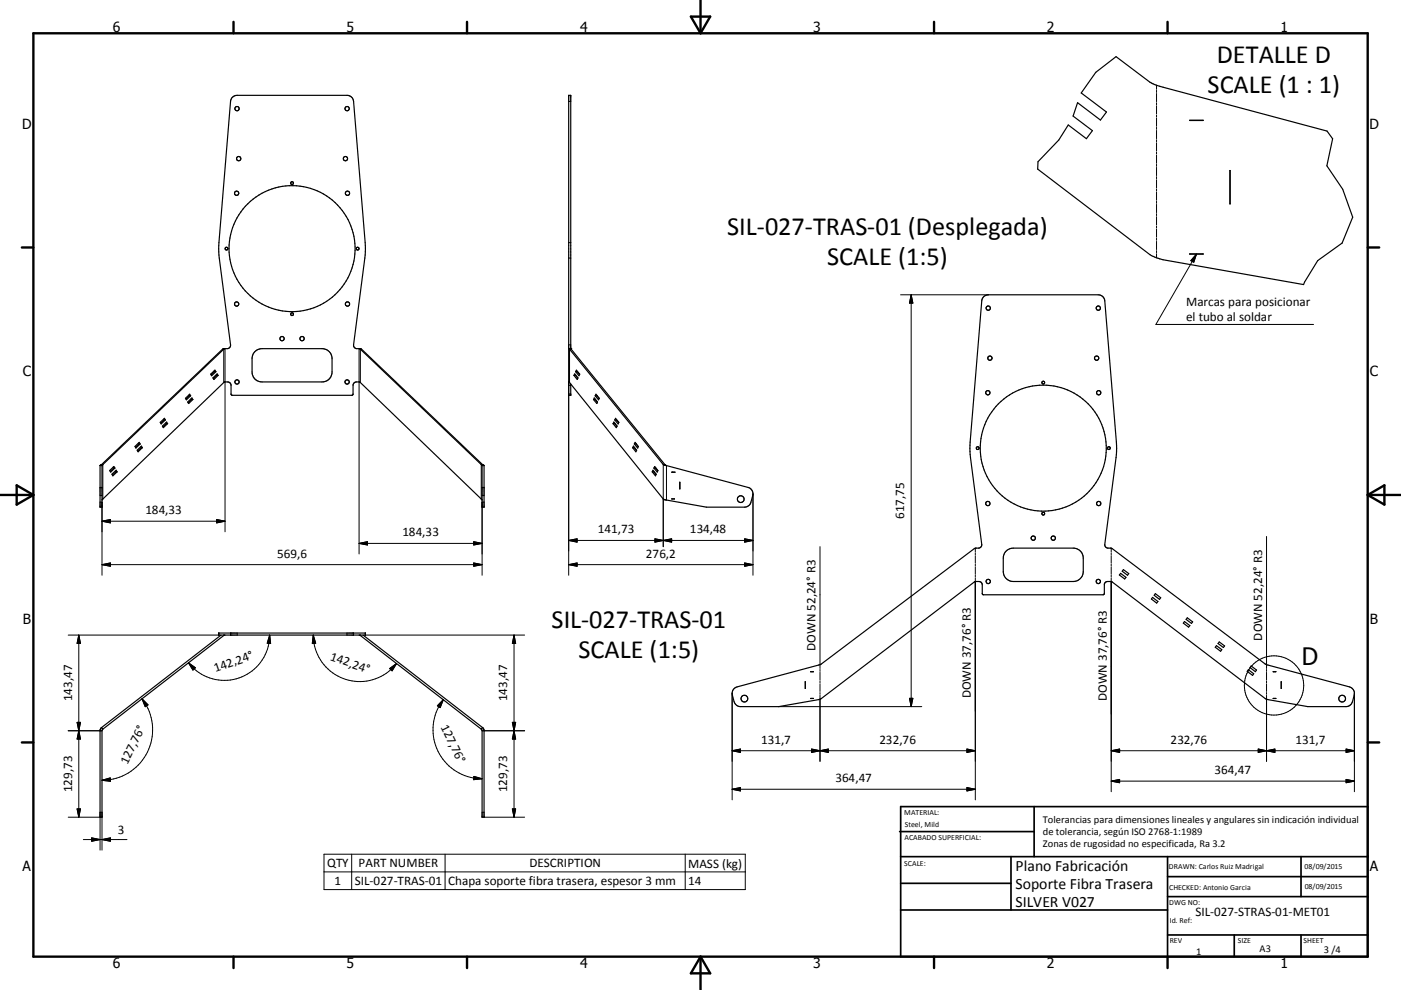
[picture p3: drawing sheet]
<svg xmlns="http://www.w3.org/2000/svg" width="420mm" height="297mm" viewBox="0 0 420 297" stroke-linecap="round" stroke-linejoin="round" font-family="sans-serif">
<g fill="none" stroke="#000" stroke-width=".36">
<path d="M328.5 21.7l6.1-4.7 10.2 7.7 1.9 .9 51.2 13.7 1.6 2.3-1.7 8.1 4.8 7.1 2.9 8.4-3.1 7.7-7.3 5.3-4.3 7.2-42.1-7.5-2-.6-1.9-.9-33.7-25.7 .1-2.2 6.2-6.5 2.9-4.5 5.4 4.1 1.8-2.4-5.8-4.4 1.4-4 6.8 5.2 1.8-2.4-7.5-5.7zM356.7 36.1h4zM368.7 51.2l.1 10zM356.7 76.2l4 .1zM294.8 89.1l.6-.4 .9-.3h32.9a1.96 1.96 0 0 1 2 1.9l3.6 44.2-.2 2.8-3.4 26 .2 .7 .6 .4 1.5 .2 45.8 34.6 25.3 6.9a2.04 2.04 0 0 1 1.4 2.4l-.5 2a2.03 2.03 0 0 1-2 1.5h-11.4l-12.6-2.3-46.5-35.2h-1.1l-.7 .5-.1 3-.4 .4h-35.8l-.4-.2-.1-3.2-.7-.5h-1.3l-46.4 35.2-12.5 2.3h-11.5a2.02 2.02 0 0 1-1.9-1.5l-.5-2a1.98 1.98 0 0 1 1.4-2.4l25.2-6.9 45.9-34.6 1.5-.2 .6-.4 .1-.7-3.3-26-.2-2.8 3.5-44.2zM55.6 119.5l1.3-1.2 .3 .5-1.3 1.1zM56.6 118.5l.2 .3M56.8 118.8l-1 .9M56.8 118.8h.4M57.3 119.6l.2 .3M57.5 119.9h.3M57.5 119.9l-1.1 1"/>
<path d="M63.2 112.2l1.2-1.1 .3 .4-1.2 1.2zM63.8 113.4l1.3-1.2 .3 .4-1.3 1.3zM64.2 111.3l.2 .2M64.4 111.5h.3M64.4 111.5l-1.1 1M64.9 112.4l.1 .2M65 112.6h.4M65 112.6l-1 1M66.7 104.8h.4M66.7 104.8l-36.2 34.6M67.1 104.8l-36.3 34.6M67.3 104.6l1.3-.1 .5-.6v-.4l-3.4-26.1-.1-3.7 3.5-43.3a1.95 1.95 0 0 1 2-1.8h32.9a1.96 1.96 0 0 1 2 1.8l3.6 44.3-.2 2.7-3.4 26.1 .3 .8 .5 .3h1.1"/>
<path d="M67.3 104.6l-.2 .2M67.3 104.6l-.6 .2M67.4 104.6h-.1M76.4 105.5l1-.7 1.2-.2h18a2.96 2.96 0 0 1 3 3v4a2.96 2.96 0 0 1-3 3h-18a2.95 2.95 0 0 1-3-3v-4.4l.4-1.1zM107.8 104.6h.1M107.9 104.6l.1 .2M107.9 104.6l.5 .2M108 104.8h.4M108 104.8l36.3 34.6M108.4 104.8l36.3 34.6M170.5 114.6h.1M170.5 114.6l28.5 35.2 12.8 2.4h11.4a2.03 2.03 0 0 0 1.9-1.5l.6-2a1.96 1.96 0 0 0-1.4-2.5l-24.6-6.6"/>
<path d="M170.8 104.8h.4M170.8 104.8l28.1 34.6M171.1 104.6h-.6l.3 .2M171.1 104.6v-76h-.6v90h.6v-3.4M171.1 104.6h.1M171.1 104.6l.1 .2M171.2 104.8l28.1 34.6M172.1 112.6h.5M172.3 112.2l1 1.2-.2 .5-1-1.3zM172.6 112.6l.6 .9M172.6 111.5h.5M172.6 112.5v.1"/>
<path d="M172.8 111.1l1 1.1-.2 .5-1-1.2zM173.1 111.5l.7 .8M173.1 111.4v.1M177.9 119.9h.5M178.2 119.4l.9 1.2-.2 .5-1-1.2zM178.4 119.9l.7 .8M178.5 118.8h.4M178.5 119.8l-.1 .1M178.7 118.3l1 1.2-.3 .4-.9-1.1zM178.9 118.8l.7 .8M179 118.6l-.1 .2M30 139.7h.6"/>
<path d="M30.5 139.4l-.5 .3v12.5h.6v-12.5M30.5 139.4h.3M30.8 139.4l-.2 .3M40.5 133.9l1.2-1.2 .3 .5-1.3 1.2zM41.1 135.1l1.3-1.3 .3 .5-1.3 1.2zM41.5 132.9l.1 .3M41.6 133.2h.4M41.6 133.2l-1 1M42.2 134.1l.1 .2M42.3 134.3h.4M42.3 134.3l-1 1M48 126.7l1.3-1.2 .3 .5-1.3 1.2z"/>
<path d="M48.7 127.8l1.3-1.2 .2 .5-1.2 1.2zM49 125.7l.2 .3M49.2 126h.4M49.2 126l-1 1M49.7 126.9l.2 .2M49.9 127.1h.3M49.9 127.1l-1.1 1M56.3 120.6l1.2-1.2 .3 .5-1.2 1.2zM144.3 139.4l.2 .3M144.3 139.4h.4M144.5 139.7h.6M144.7 139.4l.3 .2"/>
<path d="M145 139.6h.1M145 139.6l.1 12.6h-.6v-12.5M183.8 127.1h.5M184 126.6l1 1.2-.2 .5-1-1.2zM184.3 127.1l.7 .8M184.3 126h.5M184.3 127v.1M184.5 125.5l1 1.2-.2 .5-1-1.2zM184.8 126l.7 .8M184.9 125.9l-.1 .1M189.7 134.3h.5M189.9 133.8l1 1.3-.3 .4-.9-1.2z"/>
<path d="M190.2 134.3l.6 .9M190.2 133.2h.5M190.2 134.2v.1M190.4 132.7l1 1.2-.2 .5-1-1.2zM190.7 133.2l.7 .8M190.7 133.1v.1M196.3 140l.9 1.2-.2 .4-.9-1.2zM198.9 139.4h.4M198.9 139.4l.8 .3M199.3 139.4l.4 .2M30.6 150l36.9-35.4h1l.7 .6 .1 3.1 .4 .3h35.8l.3-.3 .1-3.1 .7-.6h1.3l36.6 35.4M32.9 141.2l1.2-1.2 .3 .4-1.2 1.2z"/>
<path d="M33.6 142.3l1.2-1.2 .3 .5-1.3 1.2zM33.9 140.2l.2 .2M34.1 140.4h.3M34.1 140.4l-1.1 1M34.6 141.3l.1 .3M34.7 141.6l-1 .9M34.7 141.6h.4M195.5 141.6h.5M195.8 141.1l.9 1.2-.2 .5-1-1.2zM196 141.6l.7 .8M196.1 140.4h.4M196.1 141.5l-.1 .1"/>
<path d="M196.5 140.4l.7 .9M196.6 140.3l-.1 .1M201.4 149.7h.8M201.4 149.7h.1M201.4 141.7h.8M202.2 149.7h.1M203.8 144.7h.1M203.8 144.7v2M203.8 146.7h.1M301.7 165.3l.9-.6 1.2-.3h18a2.99 2.99 0 0 1 3 3v4.1a2.99 2.99 0 0 1-3 3h-18a2.99 2.99 0 0 1-3-3v-4.4l.4-1.2zM336 172l1.6 1.2-.4 .5-1.6-1.2zM336.8 170.9l1.6 1.2-.4 .5-1.5-1.2z"/>
<path d="M345.6 179.2l1.5 1.3-.3 .4-1.6-1.2zM346.4 178.1l1.6 1.2-.4 .5-1.6-1.2zM65.6 189.9h44v.6h-44zM66.3 190.5l-35.8 27.8M67 190.5v.1M67 190.6l.1 .1M67.1 190.7l-36.3 28.1M67.4 190.5l-.3 .2M107.8 190.5l.2 .2M108 190.7l36.3 28.1M108.1 190.6l-.1 .1M108.1 190.5v.1"/>
<path d="M108.8 190.5l35.9 27.8M355.1 186.5l1.6 1.2-.4 .4-1.5-1.2zM356 185.4l1.6 1.2-.4 .4-1.6-1.2zM364.7 193.7l1.6 1.2-.4 .5-1.6-1.2zM365.5 192.6l1.6 1.2-.3 .5-1.6-1.2zM375.1 199.8l1.6 1.2-.3 .5-1.6-1.2zM30 219.2h.6M30.5 218.3l-.5 .8v26.1h.6v-26M30.5 218.3l.3 .5M30.8 218.8l-.2 .4M144.3 218.8l.2 .4M144.5 219.2h.6"/>
<path d="M144.7 218.3l.4 .8v26.1h-.6v-26M144.7 218.3l-.4 .5M241.4 204.5h.1M241.4 204.5v2M241.4 206.5h.1M243.1 209.5h.7M243.1 201.5h.7zM243.1 209.5v.1M243.8 209.5v.1M374.3 200.9l1.6 1.2-.4 .5-1.6-1.2zM381.7 209.5h.8M381.7 201.5h.8z"/>
<path d="M381.7 209.5v.1M382.5 209.5v.1M384.1 204.5h.1M384.1 206.5h.1M384.1 204.5v2"/>
<circle cx="71.1" cy="32.6" r=".63"/>
<circle cx="104.1" cy="32.6" r=".64"/>
<circle cx="70.9" cy="58" r=".63"/>
<circle cx="71.6" cy="47.6" r=".65"/>
<circle cx="87.6" cy="54.9" r=".41"/>
<circle cx="103.6" cy="47.6" r=".64"/>
<circle cx="104.2" cy="58" r=".64"/>
<circle cx="67.9" cy="74.6" r=".41"/>
<circle cx="87.6" cy="74.6" r="18.9"/>
<circle cx="107.2" cy="74.6" r=".42"/>
<circle cx="70.9" cy="91.2" r=".63"/>
<circle cx="87.6" cy="94.3" r=".41"/>
<circle cx="104.2" cy="91.2" r=".64"/>
<circle cx="296.3" cy="92.4" r=".64"/>
<circle cx="329.3" cy="92.5" r=".64"/>
<circle cx="71.1" cy="114.6" r=".63"/>
<circle cx="84.6" cy="101.6" r=".64"/>
<circle cx="90.6" cy="101.6" r=".64"/>
<circle cx="104.1" cy="114.6" r=".64"/>
<circle cx="296.2" cy="117.8" r=".64"/>
<circle cx="296.8" cy="107.4" r=".65"/>
<circle cx="312.8" cy="114.8" r=".41"/>
<circle cx="328.8" cy="107.4" r=".64"/>
<circle cx="329.4" cy="117.8" r=".63"/>
<circle cx="293.1" cy="134.4" r=".42"/>
<circle cx="312.8" cy="134.4" r="18.9"/>
<circle cx="332.4" cy="134.4" r=".41"/>
<circle cx="222.1" cy="149.8" r="1.01"/>
<circle cx="296.2" cy="151.1" r=".64"/>
<circle cx="312.8" cy="154.1" r=".41"/>
<circle cx="329.4" cy="151.1" r=".64"/>
<circle cx="296.3" cy="174.5" r=".64"/>
<circle cx="309.8" cy="161.4" r=".64"/>
<circle cx="315.8" cy="161.5" r=".64"/>
<circle cx="329.3" cy="174.4" r=".64"/>
<circle cx="223.2" cy="209.6" r="1.01"/>
<circle cx="402.4" cy="209.6" r="1.01"/>
</g>
<g fill="none" stroke="#000" stroke-width=".3">
<path d="M170.5 30.4h.6M346.7 25.6v1.2M346.7 27.1v.6M346.7 28v2.5M346.7 30.8v.6M346.7 31.7v2.5M346.7 34.5v.6M346.7 35.4v2.5M346.7 38.2v.6M346.7 39.1v2.5M346.7 41.9v.6M346.7 42.8v2.5"/>
<path d="M346.7 45.6v.6M346.7 46.5v2.5M346.7 49.3v.6M346.7 50.2v2.5M346.7 53v.6M346.7 53.9v2.5M346.7 56.7v.6M346.7 57.6v2.5M170.5 72.8h.6M170.5 77.4h.6M346.7 60.4v.6M346.7 61.3v2.5"/>
<path d="M346.7 64.1v.6M346.7 65v2.5M346.7 67.8v.6M346.7 68.7v2.5M346.7 71.5v.6M346.7 72.4v2.5M346.7 75.2v.6M346.7 76.1v1.2M358.7 76.3l-12.2 21h47.3M358.7 76.3l-.8 2.4-.9-.5zM270 88.4h26.3M273.2 88.4v123.6"/>
<path d="M273.2 88.4l.5 2.5h-1zM67.1 104.8v10M67.5 104.6v54.9M107.7 104.6v61.6M108 104.8v10M170.5 115.6h.6M170.5 103.5h.6M170.5 118.2h.6M170.5 114.6v58M170.8 104.8v10M30.8 139.4v10.3M144.3 139.4v10.3"/>
<path d="M198.9 139.4v24.6M199.8 139.7v10.3M30 150.7h.6v21.9M30 148.7h.6M30 146.2h.6M30.6 156.4l2.5-.5v1zM30.6 156.4h36.9M64.9 155.9l2.6 .5-2.6 .5zM144.5 148.7h.6M144.5 146.2h.6M145.1 150.7h-.6v21.9M225.7 148.2v24.4"/>
<path d="M30.6 169.4l2.5-.5v1zM30.6 169.4h113.9M107.7 163h36.8M107.7 163l2.5-.5v1zM142 168.9l2.5 .5-2.5 .5zM142 162.5l2.5 .5-2.5 .5zM170.5 162.1h55.2M170.5 162.1l2.5-.5v1zM170.5 169.4l2.5-.5v1zM170.5 169.4h55.2M196.4 161.6l2.5 .5-2.5 .5zM198.9 162.1l2.5-.5v1z"/>
<path d="M223.3 161.6l2.4 .5-2.4 .5zM223.3 168.9l2.4 .5-2.4 .5zM245.8 164v36.6M292.4 164.5v1.1M292.4 165.9v.5M292.4 166.7v2.2M292.4 169.2v.6M292.4 170v2.3M292.4 172.5v.6M292.4 173.4v66.6M333.2 164.5v1.1M333.2 165.9v.5"/>
<path d="M333.2 166.7v2.2M333.2 169.2v.6M333.2 170v2.3M333.2 172.5v.6M333.2 173.4v64.1M379.7 160.9v39.7M23.6 190.5v54.7M23.6 190.5l.5 2.5h-1zM56.5 198.9l2.1 1.4-.8 .7zM65.6 189.9v.6h-45.2M69.1 189.9v.6M71.1 189.9v.6"/>
<path d="M80.9 190.5a13.7 13.7 0 0 1-7.6 12.2 13.7 13.7 0 0 1-15.1-2l-1.7-1.8M80.9 190.5l.2 2.6-1-.1zM93.9 190.5a14 14 0 0 0 7.4 12.3 13.9 13.9 0 0 0 15.9-1.9l1.7-1.8M93.9 190.5l.7 2.5-1 .1zM104 189.9v.6M106 189.9v.6M109.5 189.9v.6h47.8M154.1 190.5l.5 2.5h-1zM154.1 190.5v54.7M20.4 219.2h9.9M23.1 216.7h1l-1 5h1zM42.6 209.6a15.1 15.1 0 0 1 1.6 16 15.1 15.1 0 0 1-13.6 8.5"/>
<path d="M42.6 209.6l1.8 1.9-.9 .5zM116.8 200.6l2.1-1.5-1.3 2.2zM132.9 209.9a14.7 14.7 0 0 0-.1 17.9 14.7 14.7 0 0 0 11.7 5.8M132.9 209.9l-.9 2.4-.9-.6zM145.1 219.2h12.2M153.6 216.7h1l-.5 2.5zM154.1 219.2l.5 2.5h-1zM219.5 208v32M233.5 212h42.9M245.8 200.8v.6M245.8 201.7v2.3M245.8 204.3v.6"/>
<path d="M245.8 205.2v2.2M245.8 207.8v.5M245.8 208.6v19.8M272.7 209.5h1l-.5 2.5zM379.7 200.8v.6M379.7 201.7v2.3M379.7 204.3v.6M379.7 205.2v2.2M379.7 207.8v.5M379.7 208.6v19.8M406.1 208v29.5M30.6 234.1l2.4-.7 .1 1z"/>
<path d="M142.1 232.9l2.4 .7-2.5 .3zM219.5 225.2h72.9M219.5 225.2l2.5-.5v1zM219.5 236.8l2.5-.5v1zM219.5 236.8h72.9M243.3 224.7l5 1v-1l-5 1zM289.9 236.3l2.5 .5-2.5 .5zM289.9 224.7l2.5 .5-2.5 .5zM333.2 225.2h72.9M333.2 225.2l2.5-.5v1zM333.2 234.3l2.5-.5v1zM333.2 234.3h72.9"/>
<path d="M377.2 224.7v1l5-1v1zM403.6 224.7l2.5 .5-2.5 .5zM403.6 233.8l2.5 .5-2.5 .5zM20.4 245.2h9.6M23.1 242.7h1l-.5 2.5zM25 251.9h13.1M27.5 251.4l2.5 .5-2.5 .5zM30 255.1v-11.4h.6v11.4M30.6 251.9l2.5-.5v1zM97.1 256.3h126.3v10.6h-126.3zM105.4 256.3v10.6M133.4 256.3v10.6"/>
<path d="M144.5 243.7h.6M145.1 245.2h12.2M153.6 242.7h1l-.5 2.5zM205.4 256.3v10.6M97.1 261.6h126.3"/>
<circle cx="382" cy="205.6" r="8.9"/>
</g>
<g fill="#000">
<circle cx="171.1" cy="104.6" r=".18"/>
<circle cx="201.4" cy="141.7" r=".18"/>
<circle cx="202.2" cy="141.7" r=".18"/>
</g>
<g fill="none" stroke="#000" stroke-width=".71">
<path d="M10 10h400v277h-400zM70 6.6v3.4M140 6.6v3.4M207.1 5h5.8l-2.9 5zM210 0v10M280 6.6v3.4M350 6.6v3.4M6.6 74.2h3.4M410 74.2h3.5M0 148.5h10M5 145.6l5 2.9-5 2.9zM410 148.5h10.1"/>
<path d="M410 148.5l5.1-2.9v5.8zM6.6 222.7h3.4M410 222.7h3.5M70 287v3.4M140 287v3.4M210 287v10M210 287l2.9 5h-5.8zM280 287v3.4M350 287v3.4"/>
</g>
<g fill="none" stroke="#000" stroke-width=".51">
<path d="M269.7 249.5h40.3M270 242h140v45h-140zM270 257h140M303.1 257v16M310 242v15M350 257v30M390.1 257v12M270 265h33.1M270 273h80M350 269h60M350 263h60M350 280.5h60"/>
<path d="M370 280.5v6.5M390.1 280.5v6.5"/>
</g>
<g fill="#000" stroke="#000" stroke-width=".3">
<path d="M358.7 76.3l-.8 2.4-.9-.5zM273.2 88.4l.5 2.5h-1zM30.6 156.4l2.5-.5v1zM64.9 155.9l2.6 .5-2.6 .5zM30.6 169.4l2.5-.5v1zM107.7 163l2.5-.5v1zM142 168.9l2.5 .5-2.5 .5zM142 162.5l2.5 .5-2.5 .5zM170.5 162.1l2.5-.5v1zM170.5 169.4l2.5-.5v1zM196.4 161.6l2.5 .5-2.5 .5zM198.9 162.1l2.5-.5v1z"/>
<path d="M223.3 161.6l2.4 .5-2.4 .5zM223.3 168.9l2.4 .5-2.4 .5zM23.6 190.5l.5 2.5h-1zM80.9 190.5l.2 2.6-1-.1zM93.9 190.5l.7 2.5-1 .1zM154.1 190.5l.5 2.5h-1zM23.1 216.7h1l-.5 2.5zM42.6 209.6l1.8 1.9-.9 .5zM56.5 198.9l2.1 1.4-.8 .7zM116.8 200.6l2.1-1.5-1.3 2.2zM132.9 209.9l-.9 2.4-.9-.6zM153.6 216.7h1l-.5 2.5z"/>
<path d="M272.7 209.5h1l-.5 2.5zM23.6 219.2l.5 2.5h-1zM30.6 234.1l2.4-.7 .1 1zM142.1 232.9l2.4 .7-2.5 .3zM154.1 219.2l.5 2.5h-1zM219.5 225.2l2.5-.5v1zM219.5 236.8l2.5-.5v1zM243.3 224.7l2.5 .5-2.5 .5zM245.8 225.2l2.5-.5v1zM289.9 236.3l2.5 .5-2.5 .5zM289.9 224.7l2.5 .5-2.5 .5zM333.2 225.2l2.5-.5v1z"/>
<path d="M333.2 234.3l2.5-.5v1zM377.2 224.7l2.5 .5-2.5 .5zM379.7 225.2l2.5-.5v1zM403.6 224.7l2.5 .5-2.5 .5zM403.6 233.8l2.5 .5-2.5 .5zM23.1 242.7h1l-.5 2.5zM27.5 251.4l2.5 .5-2.5 .5zM30.6 251.9l2.5-.5v1zM153.6 242.7h1l-.5 2.5z"/>
</g>
<g font-size="7.9">
<text x="364.8" y="19.1">DETALLE D</text>
<text x="362" y="28">SCALE (1 : 1)</text>
<text x="218" y="70.5">SIL-027-TRAS-01 (Desplegada)</text>
<text x="248" y="79.5">SCALE (1:5)</text>
<text x="165.4" y="188.3">SIL-027-TRAS-01</text>
<text x="173.5" y="197.3">SCALE (1:5)</text>
</g>
<text font-size="7.2" x="390.3" y="199.5">D</text>
<g font-size="4.7">
<text x="304.5" y="261.2">Plano Fabricación</text>
<text x="304.5" y="266.6">Soporte Fibra Trasera</text>
<text x="304.5" y="272">SILVER V027</text>
</g>
<g font-size="4.2">
<text x="33.9" y="9.6">6</text>
<text x="103.9" y="9.6">5</text>
<text x="173.9" y="9.6">4</text>
<text x="243.8" y="9.6">3</text>
<text x="313.9" y="9.6">2</text>
<text x="383.9" y="9.6">1</text>
<text x="6.7" y="38.7">D</text>
<text x="410.5" y="38.7">D</text>
<text x="6.9" y="112.9">C</text>
<text x="410.7" y="112.9">C</text>
<text x="6.9" y="187.1">B</text>
<text x="410.7" y="187.1">B</text>
<text x="6.8" y="261.4">A</text>
<text x="410.7" y="261.4">A</text>
<text x="33.9" y="290.4">6</text>
<text x="103.9" y="290.4">5</text>
<text x="173.9" y="290.4">4</text>
<text x="243.8" y="290.4">3</text>
<text x="313.9" y="290.4">2</text>
<text x="383.9" y="290.4">1</text>
</g>
<g font-size="3.9">
<text x="355.6" y="91.8">Marcas para posicionar</text>
<text x="355.6" y="96.3">el tubo al soldar</text>
<text x="43.6" y="154.3">184,33</text>
<text x="271.1" y="155.7" transform="rotate(-90 271.1 155.7)">617,75</text>
<text x="120.6" y="161">184,33</text>
<text x="179.2" y="160">141,73</text>
<text x="206.8" y="160">134,48</text>
<text x="83.1" y="167.3">569,6</text>
<text x="193.6" y="167.3">276,2</text>
<text x="244.5" y="195.2" transform="rotate(-90 244.5 195.2)">DOWN 52,24° R3</text>
<text x="378.4" y="192.2" transform="rotate(-90 378.4 192.2)">DOWN 52,24° R3</text>
<text x="64.6" y="201.6" transform="rotate(-19 64.6 201.6)">142,24°</text>
<text x="98.8" y="198" transform="rotate(19 98.8 198)">142,24°</text>
<text x="291.1" y="209.5" transform="rotate(-90 291.1 209.5)">DOWN 37,76° R3</text>
<text x="21.6" y="210.3" transform="rotate(-90 21.6 210.3)">143,47</text>
<text x="152.1" y="210.3" transform="rotate(-90 152.1 210.3)">143,47</text>
<text x="331.8" y="210.3" transform="rotate(-90 331.8 210.3)">DOWN 37,76° R3</text>
<text x="132.1" y="218.2" transform="rotate(64 132.1 218.2)">127,76°</text>
<text x="228.2" y="223.2">131,7</text>
<text x="263.7" y="223.2">232,76</text>
<text x="350.9" y="223.2">232,76</text>
<text x="388.4" y="223.2">131,7</text>
<text x="38.2" y="229.4" transform="rotate(-64 38.2 229.4)">127,76°</text>
<text x="364.2" y="232.2">364,47</text>
<text x="21.6" y="237.7" transform="rotate(-90 21.6 237.7)">129,73</text>
<text x="152.1" y="237.7" transform="rotate(-90 152.1 237.7)">129,73</text>
<text x="250.4" y="234.7">364,47</text>
<text x="35.3" y="250.3">3</text>
<text x="98" y="260.2">QTY</text>
<text x="107.5" y="260.2">PART NUMBER</text>
<text x="158.7" y="260.2">DESCRIPTION</text>
<text x="206.3" y="260.3">MASS (kg)</text>
<text x="100.3" y="265.4">1</text>
<text x="106.3" y="265.5">SIL-027-TRAS-01</text>
<text x="134.4" y="265.6">Chapa soporte fibra trasera, espesor 3 mm</text>
<text x="206.3" y="265.4">14</text>
<text x="358.4" y="274.9">SIL-027-STRAS-01-MET01</text>
</g>
<g font-size="3.1">
<text x="312.7" y="246.8">Tolerancias para dimensiones lineales y angulares sin indicación individual</text>
<text x="312.7" y="250.4">de tolerancia, según ISO 2768-1:1989</text>
<text x="312.7" y="254">Zonas de rugosidad no especificada, Ra 3.2</text>
<text x="358.6" y="286.5">1</text>
<text x="377.6" y="285.6">A3</text>
<text x="396.9" y="285.9">3 /4</text>
</g>
<g font-size="2.4">
<text x="271.1" y="244.4">MATERIAL:</text>
<text x="271.2" y="252">ACABADO SUPERFICIAL:</text>
<text x="271.3" y="248">Steel, Mild</text>
<text x="271.1" y="259.7">SCALE:</text>
<text x="350.4" y="260.8">DRAWN: Carlos Ruiz Madrigal</text>
<text x="391.1" y="260.6">08/09/2015</text>
<text x="350.5" y="267">CHECKED: Antonio Garcia</text>
<text x="391.2" y="266.7">08/09/2015</text>
<text x="350.5" y="271.4">DWG NO:</text>
<text x="350.7" y="276.9">Id. Ref:</text>
<text x="350.7" y="282.8">REV</text>
<text x="371.1" y="282.9">SIZE</text>
<text x="390.8" y="283">SHEET</text>
</g>
</svg>
